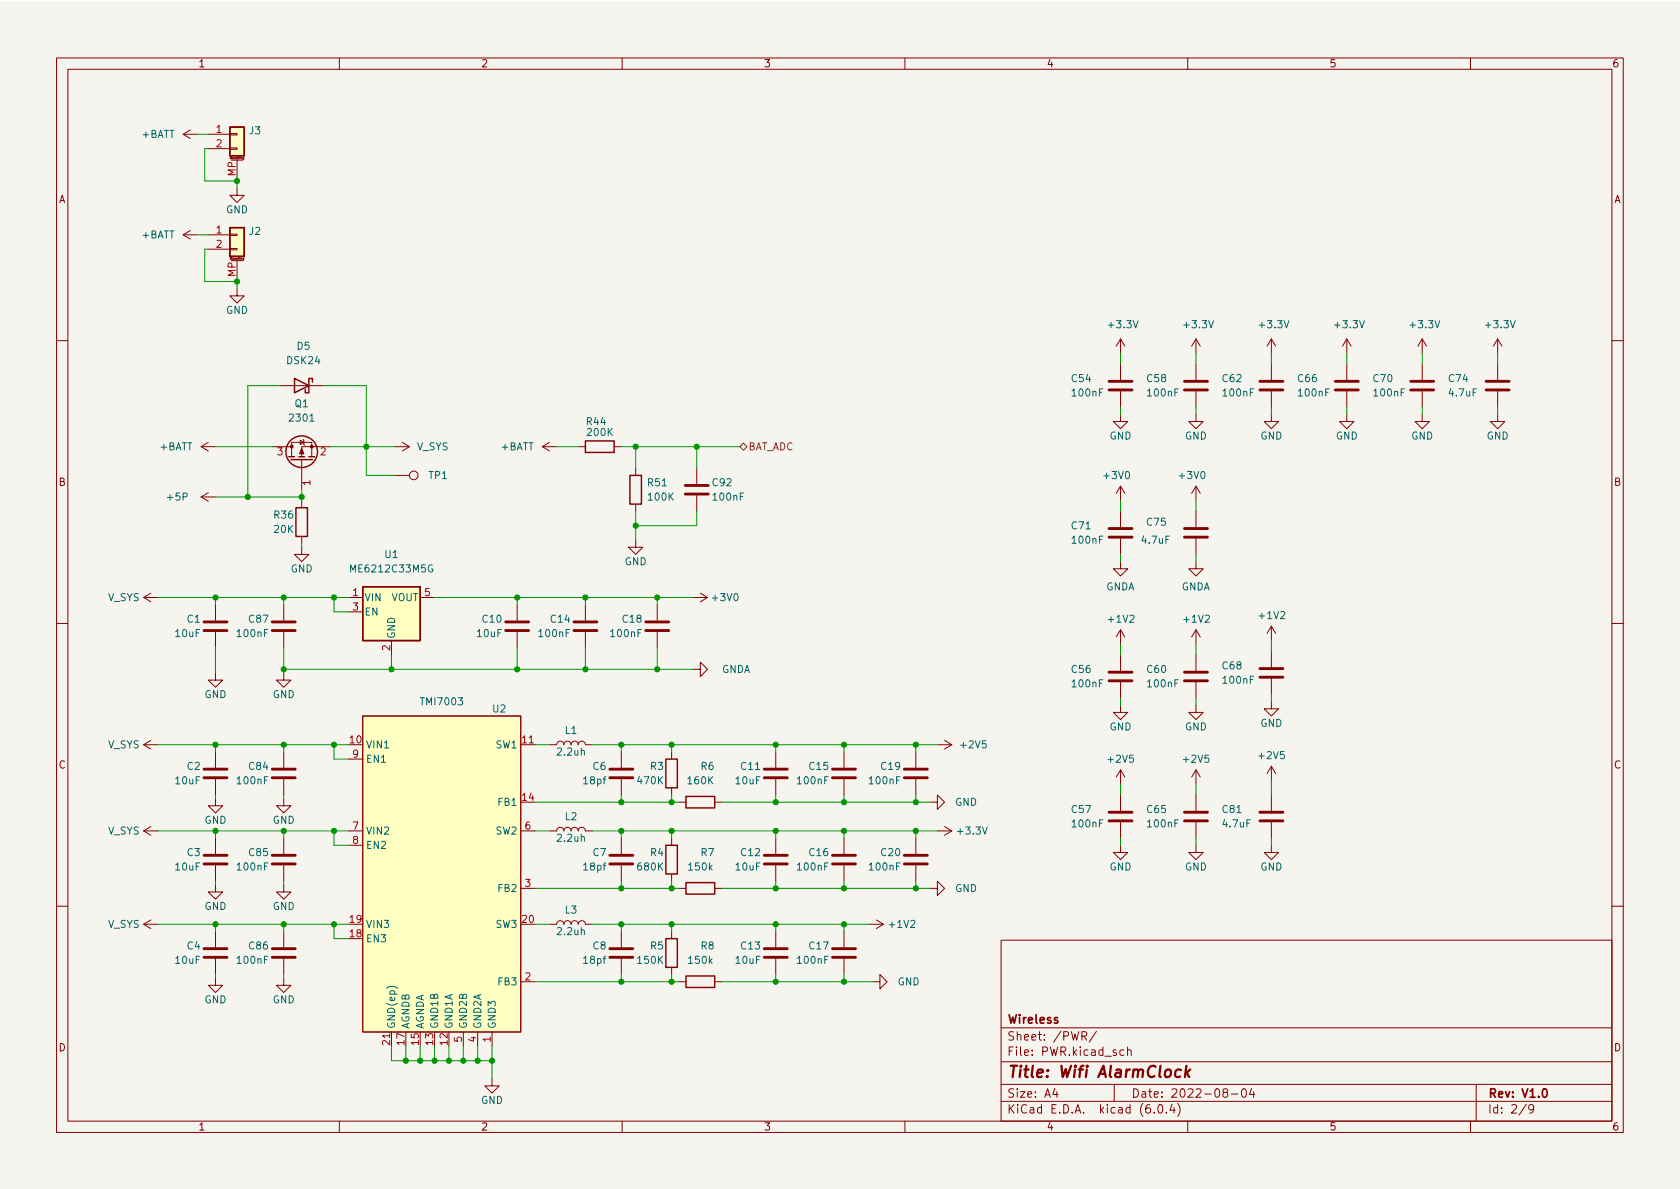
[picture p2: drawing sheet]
<svg xmlns="http://www.w3.org/2000/svg" width="297mm" height="210mm" viewBox="0 0 297 210" stroke-linecap="round" stroke-linejoin="round" font-family="sans-serif">
<path d="M0 .2h297v210.1h-297z" fill="#f5f4ef" stroke="#f5f4ef" stroke-width=".18"/>
<g fill="none" stroke="#840000" stroke-width=".18">
<path d="M10 10.2h277v190.1h-277zM12 12.2h273v186.1h-273zM60 10.2v2M110 10.2v2M160 10.2v2M210 10.2v2M260 10.2v2M32.4 23.7h2.5M32.4 23.7l1.3 .8M33.7 23l-1.3 .7M36.8 23.7h3.8M36.8 26.3h3.8"/>
<path d="M40.6 26.2h1.3v.2h-1.3zM40.6 23.6h1.3v.3h-1.3zM40.9 28.3h2M41.9 33.3v1.2h-1.3l1.3 1.3 1.3-1.3h-1.3M41.9 28.3v3.1M43.1 27.9v.3h-.2M43.1 27.9h-.2l.1 .2h.1M32.4 41.5h2.5M32.4 41.5l1.3 .8M33.7 40.8l-1.3 .7M36.8 41.5h3.8M36.8 44.1h3.8"/>
<path d="M40.6 43.9h1.3v.3h-1.3zM40.6 41.4h1.3v.3h-1.3zM40.9 46.1h2M41.9 51v1.3h-1.3l1.3 1.3 1.3-1.3h-1.3M41.9 46.1v3M43.1 45.6v.3l-.2 .1M43.1 45.7h-.2l.1 .2h.1M198.1 59.9v2.6M198.1 59.9l-.7 1.3M198.1 59.9l.8 1.3M211.5 59.9v2.6M211.5 59.9l-.8 1.3"/>
<path d="M211.5 59.9l.7 1.3M224.8 59.9v2.6M224.8 59.9l-.8 1.3M224.8 59.9l.8 1.3M238.1 59.9v2.6M238.1 59.9l-.7 1.3M238.1 59.9l.8 1.3M251.5 59.9v2.6M251.5 59.9l-.8 1.3M251.5 59.9l.7 1.3M264.8 59.9l-.8 1.3M264.8 59.9v2.6"/>
<path d="M264.8 59.9l.8 1.3M10 60.2h2M35.6 79h2.5M35.6 79l1.2 .8M36.8 78.2l-1.2 .8M48.3 79h3.3M49.5 68.2h7.6M53.1 77.8l.6 .4-.6 .4zM53.6 77.7l.1 .1v.8l.1 .1M58.4 79h-5.1v1.8M69.8 79h2.6M71.1 78.2l1.3 .8"/>
<path d="M72.4 79l-1.3 .8M95.9 79h2.5M95.9 79l1.3 .8M97.2 78.2l-1.3 .8M102.2 79h1.3M108.6 79h1.3M198.1 73.3v1.2h1.3l-1.3 1.3-1.3-1.3h1.3M198.1 64.4v2.8M198.1 69.2v2.8M211.5 73.3v1.2h1.2l-1.2 1.3-1.3-1.3h1.3M211.5 64.4v2.8M211.5 69.2v2.8"/>
<path d="M224.8 73.3v1.2h1.3l-1.3 1.3-1.3-1.3h1.3M224.8 64.4v2.8M224.8 69.2v2.8M238.1 73.3v1.2h1.3l-1.3 1.3-1.2-1.3h1.2M238.1 64.4v2.8M238.1 69.2v2.8M251.5 73.3v1.2h1.2l-1.2 1.3-1.3-1.3h1.3M251.5 64.4v2.8M251.5 69.2v2.8M264.8 73.3v1.2h1.3l-1.3 1.3-1.3-1.3h1.3M264.8 64.4v2.8M264.8 69.2v2.8"/>
<path d="M285 60.2h2M35.6 87.9l1.2 .7M35.6 87.9h2.5M36.8 87.1l-1.2 .8M51.6 80.8v-2.6h3.5v2.6M53.3 96.8v1.2h-1.2l1.2 1.3 1.3-1.3h-1.3M53.3 81.3v5.3M53.3 88.5v1.3M53.3 94.9v1.2M69.8 84.1h2.6M112.4 95.5v1.3h-1.3l1.3 1.2 1.3-1.2h-1.3M112.4 82.8v1.3"/>
<path d="M112.4 89.1v1.3M123.2 82.8v2.8M123.2 87.6v2.8M198.1 99.3v1.3h-1.3l1.3 1.2 1.3-1.2h-1.3M198.1 86v2.5M198.1 90.4v2.8M198.1 95.2v2.8M198.1 86l-.7 1.2M198.1 86l.8 1.2M211.5 99.3v1.3h-1.3l1.3 1.2 1.2-1.2h-1.2M211.5 86v2.5M211.5 90.4v2.8"/>
<path d="M211.5 95.2v2.8M211.5 86l-.8 1.2M211.5 86l.7 1.2M10 110.2h2M25.4 105.7h2.5M25.4 105.7l1.3 .7M26.7 104.9l-1.3 .8M38.1 119v1.3h-1.3l1.3 1.2 1.3-1.2h-1.3M38.1 106.9v2.8M38.1 111.8v2.7M50.2 119v1.3h-1.3l1.3 1.2 1.2-1.2h-1.2M50.2 106.9v2.8"/>
<path d="M50.2 111.8v2.7M61.6 105.7h2.5M61.6 108.2h2.5M69.2 113.3v2.5M74.3 105.7h2.5M91.4 106.9v2.8M91.4 111.8v2.7M103.5 106.9v2.8M103.5 111.8v2.7M116.2 106.9v2.8M116.2 111.8v2.7M122.6 118.4h1.2v1.2l1.3-1.2-1.3-1.3v1.3"/>
<path d="M122.6 105.7h2.5M123.8 104.9l1.3 .8M125.1 105.7l-1.3 .7M198.1 111.4v2.5M198.1 115.8v2.8M198.1 111.4l-.7 1.2M198.1 111.4l.8 1.2M211.5 111.4v2.5M211.5 115.8v2.8M211.5 111.4l-.8 1.2M211.5 111.4l.7 1.2M224.8 110.7v2.6"/>
<path d="M224.8 115.2v2.8M224.8 110.7l-.8 1.3M224.8 110.7l.8 1.3M285 110.2h2M25.4 131.7h2.5M25.4 131.7l1.3 .8M26.7 130.9l-1.3 .8M38.1 133v2.8M38.1 137.8v2.8M50.2 133v2.8M50.2 137.8v2.8M61.6 134.2h2.5"/>
<path d="M64.1 126.6h28v55.9h-28zM92.1 131.7h2.5M97.2 131.7h1.2a.64 .64 0 0 1 .7-.6 .64 .64 0 0 1 .6 .6 .64 .64 0 0 1 .6-.6 .64 .64 0 0 1 .7 .6 .64 .64 0 0 1 .6-.6 .64 .64 0 0 1 .6 .6 .64 .64 0 0 1 .7-.6 .64 .64 0 0 1 .6 .6h1.3M109.9 133v2.8M109.9 137.8v2.8M118.7 133v1.2M118.7 139.3v1.3M137.2 133v2.8M137.2 137.8v2.8M149.2 133v2.8M149.2 137.8v2.8M161.9 133v2.8"/>
<path d="M161.9 137.8v2.8M165.7 131.7h2.6M167 130.9l1.3 .8M168.3 131.7l-1.3 .8M198.1 124.7v1.3h1.3l-1.3 1.2-1.3-1.2h1.3M198.1 120.6v2.8M198.1 136.1v2.6M198.1 136.1l-.7 1.3M198.1 136.1l.8 1.3M211.5 124.7v1.3h1.2l-1.2 1.2-1.3-1.2h1.3M211.5 120.6v2.8M211.5 136.1v2.6"/>
<path d="M211.5 136.1l-.8 1.3M211.5 136.1l.7 1.3M224.8 124.1v1.2h1.3l-1.3 1.3-1.3-1.3h1.3M224.8 135.5l-.8 1.3M224.8 120v2.8M224.8 135.5v2.5M224.8 135.5l.8 1.3M25.4 146.9h2.5M25.4 146.9l1.3 .8M26.7 146.2l-1.3 .7M38.1 156.5v1.2h-1.3l1.3 1.3 1.3-1.3h-1.3M38.1 141.2v1.3h-1.3l1.3 1.3 1.3-1.3h-1.3"/>
<path d="M38.1 148.2v2.8M38.1 153v2.8M50.2 141.2v1.3h-1.3l1.3 1.3 1.2-1.3h-1.2M50.2 156.5v1.2h-1.3l1.3 1.3 1.2-1.3h-1.2M50.2 148.2v2.8M50.2 153v2.8M61.6 146.9h2.5M61.6 149.5h2.5M92.1 146.9h2.5M92.1 157.1h2.5M97.2 146.9h1.2a.64 .64 0 0 1 .7-.6 .64 .64 0 0 1 .6 .6 .64 .64 0 0 1 .6-.6 .64 .64 0 0 1 .7 .6 .64 .64 0 0 1 .6-.6 .64 .64 0 0 1 .6 .6 .64 .64 0 0 1 .7-.6 .64 .64 0 0 1 .6 .6h1.3M109.9 148.2v2.8"/>
<path d="M109.9 153v2.8M118.7 148.2v1.3M118.7 154.6v1.2M120 141.9h1.3M120 157.1h1.3M126.4 141.9h1.2M126.4 157.1h1.2M137.2 148.2v2.8M137.2 153v2.8M149.2 148.2v2.8M149.2 153v2.8M161.9 148.2v2.8"/>
<path d="M161.9 153v2.8M164.5 141.9h1.2v1.2l1.3-1.2-1.3-1.3v1.3M164.5 157.1h1.2v1.3l1.3-1.3-1.3-1.3v1.3M165.7 146.9h2.6M167 146.2l1.3 .7M168.3 146.9l-1.3 .8M198.1 149.5v1.2h1.3l-1.3 1.3-1.3-1.3h1.3M198.1 140.6v2.8M198.1 145.4v2.8M211.5 149.5v1.2h1.2l-1.2 1.3-1.3-1.3h1.3M211.5 140.6v2.8M211.5 145.4v2.8"/>
<path d="M224.8 149.5v1.2h1.3l-1.3 1.3-1.3-1.3h1.3M224.8 140.6v2.8M224.8 145.4v2.8M10 160.2h2M25.4 163.4h2.5M25.4 163.4l1.3 .8M26.7 162.7l-1.3 .7M38.1 173v1.2h-1.3l1.3 1.3 1.3-1.3h-1.3M38.1 164.7v2.8M38.1 169.5v2.8M50.2 173v1.2h-1.3l1.3 1.3 1.2-1.3h-1.2M50.2 164.7v2.8"/>
<path d="M50.2 169.5v2.8M92.1 173.6h2.5M97.2 163.4h1.2a.64 .64 0 0 1 .7-.6 .64 .64 0 0 1 .6 .6 .64 .64 0 0 1 .6-.6 .64 .64 0 0 1 .7 .6 .64 .64 0 0 1 .6-.6 .64 .64 0 0 1 .6 .6 .64 .64 0 0 1 .7-.6 .64 .64 0 0 1 .6 .6h1.3M109.9 164.7v2.8M109.9 169.5v2.8M118.7 164.7v1.3M118.7 171.1v1.2M120 173.6h1.3M126.4 173.6h1.2M137.2 164.7v2.8M137.2 169.5v2.8M149.2 164.7v2.8"/>
<path d="M149.2 169.5v2.8M153.7 163.4h2.5M154.3 173.6h1.3v1.3l1.2-1.3-1.2-1.3v1.3M154.9 162.7l1.3 .7M156.2 163.4l-1.3 .8M177 166.3h108v32h-108zM285 160.2h2M60 198.3v2M69.2 182.5v2.5M81.9 182.5v2.5M84.5 182.5v2.5M87 190.7v1.3h-1.3l1.3 1.3 1.3-1.3h-1.3"/>
<path d="M87 182.5v2.5M110 198.3v2M160 198.3v2M177 194.8h108M177 191.8h108M177 187.8h108M177 181.8h108M186.5 192.5l-.4 1h1M186.9 193v1M191.3 183.2l.7-.1 .1-.2v-.3l-.2-.2h-.6v1.5M191.6 183.2l.5 .7M193.9 182.4l-1.3 1.9"/>
<path d="M197 191.8v3M198.7 185.7l-.4-.1-.3 .3v.4l.1 .3h.6M199.4 185.8l.2-.2 .3 .1 .1 .9M199.4 185.1v1.5M204.1 196.7v.1M204.9 195.4l.2-.1a.81 .81 0 0 1 .6 .7 .81 .81 0 0 1-.3 .8h-.2a.81 .81 0 0 1-.6-.6 .81 .81 0 0 1 .3-.8zM206.2 196.7v.1M207.2 195.3l-.3 1h.9M207.6 195.8v1M208.2 195.1a1.72 1.72 0 0 1 0 2.3M210 198.3v2M216.5 193.2l-.3-.3 .1-.2 .2-.2 .4 .1 .2 .2-.1 .2-.6 .2-.2 .3 .1 .4 .2 .1h.4l.2-.3-.1-.4-.2-.1"/>
<path d="M217.7 193.5h1.2M219.7 192.6l.2-.1a.81 .81 0 0 1 .5 .7 .81 .81 0 0 1-.3 .8h-.1a.81 .81 0 0 1-.6-.6 .81 .81 0 0 1 .3-.8zM221.3 192.5l-.4 1h1M221.6 193v1M260 198.3v2M261 191.8v6.5M269.9 195.3l-1.3 1.9M271.2 196l-.3 .3h-.3l-.3-.3 .1-.6 .5-.1 .2 .2a.99 .99 0 0 1-.4 1.3h-.3"/>
<circle cx="73.2" cy="84.1" r=".76"/>
</g>
<path d="M272.9 192.6l.2-.1a.8 .8 0 0 1 .5 .8 .8 .8 0 0 1-.5 .7 1 1 0 0 1-.2-1.4z" fill="none" stroke="#840000" stroke-width=".3"/>
<path d="M208.8 189.2a.66 .66 0 0 0-1 .3v.6l.1 .3 .2 .1 .6-.1M209.8 188.5l-.3 2M209.8 189.7l.5 .8M210.4 189.1l-.8 .8" fill="none" stroke="#840000" stroke-width=".4"/>
<g fill="none" stroke="#840000" stroke-width=".51">
<path d="M196.1 69h4.1M196.1 67.4h4.1M209.4 69h4.1M209.4 67.4h4.1M222.8 69h4M222.8 67.4h4M236.1 69h4.1M236.1 67.4h4.1M249.4 69h4.1M249.4 67.4h4.1M262.8 69h4M262.8 67.4h4"/>
<path d="M121.2 87.4h4M121.2 85.8h4M196.1 95h4.1M196.1 93.5h4.1M209.4 95h4.1M209.4 93.5h4.1M36.1 111.5h4M36.1 110h4M48.1 111.5h4.1M48.1 110h4.1M89.4 111.5h4.1M89.4 110h4.1"/>
<path d="M101.5 111.5h4M101.5 110h4M114.2 111.5h4M114.2 110h4M196.1 118.9h4.1M209.4 118.9h4.1M222.8 119.8h4M222.8 118.2h4M36.1 137.5h4M36.1 136h4M48.1 137.5h4.1M48.1 136h4.1"/>
<path d="M107.8 137.5h4.1M107.8 136h4.1M135.1 137.5h4.1M135.1 136h4.1M147.2 137.5h4.1M147.2 136h4.1M159.9 137.5h4.1M159.9 136h4.1M196.1 120.4h4.1M209.4 120.4h4.1M36.1 152.8h4M36.1 151.3h4"/>
<path d="M48.1 152.8h4.1M48.1 151.3h4.1M107.8 152.8h4.1M107.8 151.3h4.1M135.1 152.8h4.1M135.1 151.3h4.1M147.2 152.8h4.1M147.2 151.3h4.1M159.9 152.8h4.1M159.9 151.3h4.1M196.1 145.2h4.1M196.1 143.6h4.1"/>
<path d="M209.4 145.2h4.1M209.4 143.6h4.1M222.8 145.2h4M222.8 143.6h4M36.1 169.3h4M36.1 167.8h4M48.1 169.3h4.1M48.1 167.8h4.1M107.8 169.3h4.1M107.8 167.8h4.1M135.1 169.3h4.1M135.1 167.8h4.1"/>
<path d="M147.2 169.3h4.1M147.2 167.8h4.1"/>
</g>
<g fill="none" stroke="#840000" stroke-width=".25">
<path d="M40.6 22.5h2.6v5.1h-2.6zM40.6 40.3h2.6v5h-2.6zM52.1 66.9l2.5 1.3-2.5 1.3zM55.2 67.6v-.7h-.6v2.6h-.6v-.7M103.5 78h5.1v2h-5.1zM51.1 80.8h1M51.4 81.3h3.8M52.3 89.8h2.1v5.1h-2.1zM52.8 80.8h1M54.6 80.8h1M111.4 84.1h2v5h-2zM64.1 103.8h10.2v9.5h-10.2z"/>
<path d="M117.7 134.2h2.1v5.1h-2.1zM117.7 149.5h2.1v5.1h-2.1zM121.3 140.8h5.1v2.1h-5.1zM121.3 156.1h5.1v2h-5.1zM117.7 166h2.1v5.1h-2.1zM121.3 172.6h5.1v2h-5.1z"/>
<circle cx="53.3" cy="79.9" r="2.79"/>
</g>
<g fill="#ffffc2" stroke="#ffffc2" stroke-width=".18">
<path d="M64.1 103.8h10.2v9.5h-10.2z"/>
<path d="M64.1 126.6h28v55.9h-28z"/>
<path d="M40.6 40.3h2.6v5h-2.6z"/>
<path d="M40.6 22.5h2.6v5.1h-2.6z"/>
</g>
<path d="M68.3 174.8a1.46 1.46 0 0 1 2 0" fill="none" stroke="#006464" stroke-width=".18"/>
<g fill="#840000" stroke="#840000" stroke-width=".18">
<path d="M53.3 79.2l.4 1.1h-.7z"/>
<circle cx="55.1" cy="79" r=".25"/>
<circle cx="51.6" cy="79" r=".25"/>
</g>
<path d="M130.8 79l.6-.6 .7 .6-.7 .6z" fill="none" stroke="#725600" stroke-width=".18"/>
<g fill="none" stroke="#009600" stroke-width=".18">
<path d="M34.9 23.7h1.9M36.8 26.3h-.6v5.7h5.7M41.9 31.4v1.9M34.9 41.5h1.9M36.8 44.1h-.6v5.7h5.7M41.9 49.1v1.9M38.1 79h10.2M49.5 68.2h-5.7v19.7M57.1 68.2h7.7v15.9h5M58.4 79h11.4M98.4 79h3.8M109.9 79h20.9"/>
<path d="M112.4 79v3.8M123.2 79v3.8M198.1 62.5v1.9M198.1 72v1.3M211.5 62.5v1.9M211.5 72v1.3M224.8 62.5v1.9M224.8 72v1.3M238.1 62.5v1.9M238.1 72v1.3M251.5 62.5v1.9M251.5 72v1.3"/>
<path d="M264.8 62.5v1.9M264.8 72v1.3M38.1 87.9h15.2M53.3 86.6v1.9M53.3 96.1v.7M112.4 90.4v5.1M123.2 90.4v2.6h-10.8M198.1 88.5v1.9M198.1 98v1.3M211.5 88.5v1.9M211.5 98v1.3M27.9 105.7h33.7"/>
<path d="M38.1 105.7v1.2M38.1 114.5v4.5M50.2 118.4h72.4M50.2 105.7v1.2M50.2 114.5v4.5M59.1 105.7v2.5h2.5M69.2 115.8v2.6M76.8 105.7h45.8M91.4 105.7v1.2M91.4 114.5v3.9M103.5 105.7v1.2M103.5 114.5v3.9"/>
<path d="M116.2 105.7v1.2M116.2 114.5v3.9M198.1 113.9v1.9M211.5 113.9v1.9M224.8 113.3v1.9M27.9 131.7h33.7M38.1 131.7v1.3M50.2 131.7v1.3M59.1 131.7v2.5h2.5M94.6 131.7h2.6M104.8 131.7h60.9M109.9 131.7v1.3"/>
<path d="M118.7 131.7v1.3M137.2 131.7v1.3M149.2 131.7v1.3M161.9 131.7v1.3M198.1 123.4v1.3M198.1 138.7v1.9M211.5 123.4v1.3M211.5 138.7v1.9M224.8 122.8v1.3M224.8 138v2.6M27.9 146.9h33.7M38.1 140.6v.6"/>
<path d="M38.1 146.9v1.3M38.1 155.8v.7M50.2 140.6v.6M50.2 146.9v1.3M50.2 155.8v.7M59.1 146.9v2.6h2.5M94.6 141.9h25.4M94.6 146.9h2.6M94.6 157.1h25.4M104.8 146.9h60.9M109.9 140.6v1.3M109.9 146.9v1.3"/>
<path d="M109.9 155.8v1.3M118.7 140.6v1.3M118.7 146.9v1.3M118.7 155.8v1.3M127.6 141.9h36.9M127.6 157.1h36.9M137.2 140.6v1.3M137.2 146.9v1.3M137.2 155.8v1.3M149.2 140.6v1.3M149.2 146.9v1.3M149.2 155.8v1.3"/>
<path d="M161.9 140.6v1.3M161.9 146.9v1.3M161.9 155.8v1.3M198.1 148.2v1.3M211.5 148.2v1.3M224.8 148.2v1.3M27.9 163.4h33.7M38.1 163.4v1.3M38.1 172.3v.7M50.2 163.4v1.3M50.2 172.3v.7M59.1 163.4v2.6h2.5"/>
<path d="M94.6 163.4h2.6M94.6 173.6h25.4M104.8 163.4h48.9M109.9 163.4v1.3M109.9 172.3v1.3M118.7 163.4v1.3M118.7 172.3v1.3M127.6 173.6h26.7M137.2 163.4v1.3M137.2 172.3v1.3M149.2 163.4v1.3M149.2 172.3v1.3"/>
<path d="M69.2 185v2.6h17.8M71.8 185v2.6M74.3 185v2.6M76.8 185v2.6M79.4 185v2.6M81.9 185v2.6M84.5 185v2.6M87 185v5.7"/>
</g>
<g fill="#009600" stroke="#009600" stroke-width=".18">
<circle cx="149.2" cy="131.7" r=".46"/>
<circle cx="161.9" cy="131.7" r=".46"/>
<circle cx="137.2" cy="141.9" r=".46"/>
<circle cx="137.2" cy="146.9" r=".46"/>
<circle cx="149.2" cy="141.9" r=".46"/>
<circle cx="161.9" cy="141.9" r=".46"/>
<circle cx="161.9" cy="146.9" r=".46"/>
<circle cx="149.2" cy="146.9" r=".46"/>
<circle cx="137.2" cy="131.7" r=".46"/>
<circle cx="112.4" cy="93" r=".46"/>
<circle cx="116.2" cy="105.7" r=".46"/>
<circle cx="112.4" cy="79" r=".46"/>
<circle cx="103.5" cy="118.4" r=".46"/>
<circle cx="123.2" cy="79" r=".46"/>
<circle cx="91.4" cy="118.4" r=".46"/>
<circle cx="91.4" cy="105.7" r=".46"/>
<circle cx="103.5" cy="105.7" r=".46"/>
<circle cx="116.2" cy="118.4" r=".46"/>
<circle cx="118.7" cy="131.7" r=".46"/>
<circle cx="118.7" cy="141.9" r=".46"/>
<circle cx="118.7" cy="146.9" r=".46"/>
<circle cx="109.9" cy="131.7" r=".46"/>
<circle cx="109.9" cy="141.9" r=".46"/>
<circle cx="59.1" cy="105.7" r=".46"/>
<circle cx="38.1" cy="146.9" r=".46"/>
<circle cx="38.1" cy="131.7" r=".46"/>
<circle cx="69.2" cy="118.4" r=".46"/>
<circle cx="50.2" cy="118.4" r=".46"/>
<circle cx="50.2" cy="105.7" r=".46"/>
<circle cx="38.1" cy="105.7" r=".46"/>
<circle cx="59.1" cy="131.7" r=".46"/>
<circle cx="50.2" cy="131.7" r=".46"/>
<circle cx="50.2" cy="146.9" r=".46"/>
<circle cx="109.9" cy="163.4" r=".46"/>
<circle cx="109.9" cy="173.6" r=".46"/>
<circle cx="84.5" cy="187.6" r=".46"/>
<circle cx="87" cy="187.6" r=".46"/>
<circle cx="59.1" cy="146.9" r=".46"/>
<circle cx="76.8" cy="187.6" r=".46"/>
<circle cx="79.4" cy="187.6" r=".46"/>
<circle cx="81.9" cy="187.6" r=".46"/>
<circle cx="109.9" cy="157.1" r=".46"/>
<circle cx="109.9" cy="146.9" r=".46"/>
<circle cx="74.3" cy="187.6" r=".46"/>
<circle cx="118.7" cy="163.4" r=".46"/>
<circle cx="118.7" cy="173.6" r=".46"/>
<circle cx="118.7" cy="157.1" r=".46"/>
<circle cx="137.2" cy="163.4" r=".46"/>
<circle cx="137.2" cy="173.6" r=".46"/>
<circle cx="149.2" cy="157.1" r=".46"/>
<circle cx="149.2" cy="163.4" r=".46"/>
<circle cx="137.2" cy="157.1" r=".46"/>
<circle cx="149.2" cy="173.6" r=".46"/>
<circle cx="161.9" cy="157.1" r=".46"/>
<circle cx="64.8" cy="79" r=".46"/>
<circle cx="41.9" cy="32" r=".46"/>
<circle cx="41.9" cy="49.8" r=".46"/>
<circle cx="53.3" cy="87.9" r=".46"/>
<circle cx="43.8" cy="87.9" r=".46"/>
<circle cx="71.8" cy="187.6" r=".46"/>
<circle cx="50.2" cy="163.4" r=".46"/>
<circle cx="59.1" cy="163.4" r=".46"/>
<circle cx="38.1" cy="163.4" r=".46"/>
</g>
<text font-size="2.8" fill="#840000" x="178" y="190.6">Title: Wifi AlarmClock</text>
<g font-size="2.1" fill="#840000">
<text x="178" y="184">Sheet: /PWR/</text>
<text x="178" y="181">Wireless</text>
<text x="178" y="186.7">File: PWR.kicad_sch</text>
<text x="178" y="196.9">KiCad E.D.A. kicad (6.0.4)</text>
<text x="178" y="194.1">Size: A4</text>
<text x="200" y="194.1">Date: 2022-08-04</text>
<text x="263" y="194.1">Rev: V1.0</text>
<text x="263" y="196.9">Id: 2/9</text>
</g>
<g font-size="1.8" fill="#840000">
<text x="35" y="11.9">1</text>
<text x="85" y="11.9">2</text>
<text x="135" y="11.9">3</text>
<text x="185" y="11.9">4</text>
<text x="235" y="11.9">5</text>
<text x="285" y="11.9">6</text>
<text x="10.3" y="35.9">A</text>
<text x="285.3" y="35.9">A</text>
<text x="10.3" y="85.9">B</text>
<text x="285.3" y="85.9">B</text>
<text x="10.3" y="135.9">C</text>
<text x="285.3" y="135.9">C</text>
<text x="10.3" y="185.9">D</text>
<text x="285.3" y="185.9">D</text>
<text x="35" y="199.9">1</text>
<text x="85" y="199.9">2</text>
<text x="135" y="199.9">3</text>
<text x="185" y="199.9">4</text>
<text x="235" y="199.9">5</text>
<text x="285" y="199.9">6</text>
</g>
<g font-size="1.8" fill="#a90000">
<text x="38.2" y="23.5">1</text>
<text x="38.2" y="26">2</text>
<text x="41.7" y="31.2" transform="rotate(-90 41.7 31.2)">MP</text>
<text x="38.2" y="41.3">1</text>
<text x="38.2" y="43.8">2</text>
<text x="41.7" y="48.9" transform="rotate(-90 41.7 48.9)">MP</text>
<text x="49" y="80.5">3</text>
<text x="56.7" y="80.5">2</text>
<text x="54.9" y="85.8" transform="rotate(-90 54.9 85.8)">1</text>
<text x="62.4" y="105.4">1</text>
<text x="62.4" y="107.9">3</text>
<text x="75.1" y="105.4">5</text>
<text x="69" y="115" transform="rotate(-90 69 115)">2</text>
<text x="61.9" y="131.4">10</text>
<text x="92.4" y="131.4">11</text>
<text x="62.4" y="134">9</text>
<text x="92.4" y="141.6">14</text>
<text x="62.4" y="146.7">7</text>
<text x="62.4" y="149.2">8</text>
<text x="92.9" y="146.7">6</text>
<text x="92.9" y="156.8">3</text>
<text x="61.9" y="165.7">18</text>
<text x="61.9" y="163.2">19</text>
<text x="92.4" y="163.2">20</text>
<text x="92.9" y="173.3">2</text>
<text x="69" y="184.7" transform="rotate(-90 69 184.7)">21</text>
<text x="71.5" y="184.7" transform="rotate(-90 71.5 184.7)">17</text>
<text x="74" y="184.7" transform="rotate(-90 74 184.7)">15</text>
<text x="76.6" y="184.7" transform="rotate(-90 76.6 184.7)">13</text>
<text x="79.1" y="184.7" transform="rotate(-90 79.1 184.7)">12</text>
<text x="81.7" y="184.3" transform="rotate(-90 81.7 184.3)">5</text>
<text x="84.2" y="184.3" transform="rotate(-90 84.2 184.3)">4</text>
<text x="86.7" y="184.3" transform="rotate(-90 86.7 184.3)">1</text>
</g>
<g font-size="1.8" fill="#006464">
<text x="44.1" y="23.7">J3</text>
<text x="25.1" y="24.4">+BATT</text>
<text x="39.9" y="37.7">GND</text>
<text x="44.1" y="41.5">J2</text>
<text x="25.1" y="42.2">+BATT</text>
<text x="39.9" y="55.5">GND</text>
<text x="196.2" y="58">+3.3V</text>
<text x="209.5" y="58">+3.3V</text>
<text x="222.8" y="58">+3.3V</text>
<text x="236.2" y="58">+3.3V</text>
<text x="249.5" y="58">+3.3V</text>
<text x="262.8" y="58">+3.3V</text>
<text x="50.8" y="64.4">DSK24</text>
<text x="52.5" y="61.8">D5</text>
<text x="189.5" y="67.6">C54</text>
<text x="189.7" y="70.1">100nF</text>
<text x="202.9" y="67.6">C58</text>
<text x="203" y="70.1">100nF</text>
<text x="216.2" y="67.6">C62</text>
<text x="216.4" y="70.1">100nF</text>
<text x="229.5" y="67.6">C66</text>
<text x="229.7" y="70.1">100nF</text>
<text x="242.9" y="67.6">C70</text>
<text x="243" y="70.1">100nF</text>
<text x="256.2" y="67.6">C74</text>
<text x="256.3" y="70.1">4.7uF</text>
<text x="51.4" y="74.5">2301</text>
<text x="52.2" y="72">Q1</text>
<text x="103.8" y="75.2">R44</text>
<text x="103.9" y="77.1">200K</text>
<text x="196.2" y="77.7">GND</text>
<text x="209.5" y="77.7">GND</text>
<text x="222.8" y="77.7">GND</text>
<text x="236.2" y="77.7">GND</text>
<text x="249.5" y="77.7">GND</text>
<text x="262.8" y="77.7">GND</text>
<text x="28.2" y="79.6">+BATT</text>
<text x="73.7" y="79.6">V_SYS</text>
<text x="88.6" y="79.6">+BATT</text>
<text x="29.7" y="88.5">+5P</text>
<text x="75.8" y="84.7">TP1</text>
<text x="114.6" y="86">R51</text>
<text x="114.7" y="88.5">100K</text>
<text x="126" y="86">C92</text>
<text x="126.2" y="88.5">100nF</text>
<text x="195.3" y="84.7">+3V0</text>
<text x="208.7" y="84.7">+3V0</text>
<text x="48.5" y="91.7">R36</text>
<text x="48.5" y="94.2">20K</text>
<text x="189.5" y="93.6">C71</text>
<text x="202.8" y="93">C75</text>
<text x="51.4" y="101.2">GND</text>
<text x="62.4" y="101.2">ME6212C33M5G</text>
<text x="68.1" y="98.7">U1</text>
<text x="110.4" y="99.9">GND</text>
<text x="189.7" y="96.1">100nF</text>
<text x="202" y="96.1">4.7uF</text>
<text x="19.1" y="106.3">V_SYS</text>
<text x="64.4" y="106.3">VIN</text>
<text x="69.1" y="106.3">VOUT</text>
<text x="126.1" y="106.3">+3V0</text>
<text x="195.5" y="104.4">GNDA</text>
<text x="208.8" y="104.4">GNDA</text>
<text x="31.1" y="112.6">10uF</text>
<text x="33.1" y="110.1">C1</text>
<text x="42.1" y="112.6">100nF</text>
<text x="44.1" y="110.1">C87</text>
<text x="64.4" y="108.8">EN</text>
<text x="69.8" y="113" transform="rotate(-90 69.8 113)">GND</text>
<text x="84.4" y="112.6">10uF</text>
<text x="85.4" y="110.1">C10</text>
<text x="95.4" y="112.6">100nF</text>
<text x="97.4" y="110.1">C14</text>
<text x="108.1" y="112.6">100nF</text>
<text x="110.1" y="110.1">C18</text>
<text x="196.1" y="110.1">+1V2</text>
<text x="209.4" y="110.1">+1V2</text>
<text x="222.8" y="109.5">+1V2</text>
<text x="127.6" y="119">GNDA</text>
<text x="189.5" y="119">C56</text>
<text x="202.9" y="119">C60</text>
<text x="216.2" y="118.4">C68</text>
<text x="36.1" y="123.4">GND</text>
<text x="48.2" y="123.4">GND</text>
<text x="74.6" y="124.7">TMI7003</text>
<text x="87.1" y="126">U2</text>
<text x="189.7" y="121.5">100nF</text>
<text x="203" y="121.5">100nF</text>
<text x="216.4" y="120.9">100nF</text>
<text x="99.9" y="129.8">L1</text>
<text x="196.2" y="129.2">GND</text>
<text x="209.5" y="129.2">GND</text>
<text x="222.8" y="128.5">GND</text>
<text x="19.1" y="132.3">V_SYS</text>
<text x="33.1" y="136.1">C2</text>
<text x="44.1" y="136.1">C84</text>
<text x="64.6" y="132.3">VIN1</text>
<text x="64.6" y="134.9">EN1</text>
<text x="87.7" y="132.3">SW1</text>
<text x="98.7" y="133.6">2.2uh</text>
<text x="104.9" y="136.1">C6</text>
<text x="115" y="136.1">R3</text>
<text x="124" y="136.1">R6</text>
<text x="131.1" y="136.1">C11</text>
<text x="143.1" y="136.1">C15</text>
<text x="155.8" y="136.1">C19</text>
<text x="170" y="132.3">+2V5</text>
<text x="196" y="134.9">+2V5</text>
<text x="209.4" y="134.9">+2V5</text>
<text x="222.7" y="134.2">+2V5</text>
<text x="31.1" y="138.7">10uF</text>
<text x="42.1" y="138.7">100nF</text>
<text x="88.2" y="142.5">FB1</text>
<text x="103.3" y="138.7">18pf</text>
<text x="112.8" y="138.7">470K</text>
<text x="121.7" y="138.7">160K</text>
<text x="130.1" y="138.7">10uF</text>
<text x="141.1" y="138.7">100nF</text>
<text x="153.8" y="138.7">100nF</text>
<text x="168.8" y="142.5">GND</text>
<text x="189.5" y="143.8">C57</text>
<text x="202.9" y="143.8">C65</text>
<text x="216.2" y="143.8">C81</text>
<text x="19.1" y="147.6">V_SYS</text>
<text x="36.1" y="145.7">GND</text>
<text x="48.2" y="145.7">GND</text>
<text x="64.6" y="147.6">VIN2</text>
<text x="87.7" y="147.6">SW2</text>
<text x="98.7" y="148.8">2.2uh</text>
<text x="99.9" y="145">L2</text>
<text x="169.5" y="147.6">+3.3V</text>
<text x="189.7" y="146.3">100nF</text>
<text x="203" y="146.3">100nF</text>
<text x="216.3" y="146.3">4.7uF</text>
<text x="31.1" y="153.9">10uF</text>
<text x="33.1" y="151.4">C3</text>
<text x="42.1" y="153.9">100nF</text>
<text x="44.1" y="151.4">C85</text>
<text x="64.6" y="150.1">EN2</text>
<text x="103.3" y="153.9">18pf</text>
<text x="104.9" y="151.4">C7</text>
<text x="112.8" y="153.9">680K</text>
<text x="115" y="151.4">R4</text>
<text x="121.9" y="153.9">150k</text>
<text x="124" y="151.4">R7</text>
<text x="130.1" y="153.9">10uF</text>
<text x="131.1" y="151.4">C12</text>
<text x="141.1" y="153.9">100nF</text>
<text x="143.1" y="151.4">C16</text>
<text x="153.8" y="153.9">100nF</text>
<text x="155.8" y="151.4">C20</text>
<text x="196.2" y="153.9">GND</text>
<text x="209.5" y="153.9">GND</text>
<text x="222.8" y="153.9">GND</text>
<text x="36.1" y="160.9">GND</text>
<text x="48.2" y="160.9">GND</text>
<text x="88.2" y="157.7">FB2</text>
<text x="99.9" y="161.5">L3</text>
<text x="168.8" y="157.7">GND</text>
<text x="19.1" y="164.1">V_SYS</text>
<text x="33.1" y="167.9">C4</text>
<text x="44.1" y="167.9">C86</text>
<text x="64.6" y="166.6">EN3</text>
<text x="64.6" y="164.1">VIN3</text>
<text x="87.7" y="164.1">SW3</text>
<text x="98.7" y="165.3">2.2uh</text>
<text x="104.9" y="167.9">C8</text>
<text x="115" y="167.9">R5</text>
<text x="124" y="167.9">R8</text>
<text x="131.1" y="167.9">C13</text>
<text x="143.1" y="167.9">C17</text>
<text x="157.4" y="164.1">+1V2</text>
<text x="31.1" y="170.4">10uF</text>
<text x="42.1" y="170.4">100nF</text>
<text x="103.3" y="170.4">18pf</text>
<text x="112.8" y="170.4">150K</text>
<text x="121.9" y="170.4">150k</text>
<text x="130.1" y="170.4">10uF</text>
<text x="141.1" y="170.4">100nF</text>
<text x="36.1" y="177.4">GND</text>
<text x="48.2" y="177.4">GND</text>
<text x="88.2" y="174.2">FB3</text>
<text x="158.7" y="174.2">GND</text>
<text x="69.8" y="182" transform="rotate(-90 69.8 182)">GND(ep)</text>
<text x="72.4" y="182" transform="rotate(-90 72.4 182)">AGNDB</text>
<text x="74.9" y="182" transform="rotate(-90 74.9 182)">AGNDA</text>
<text x="77.5" y="182" transform="rotate(-90 77.5 182)">GND1B</text>
<text x="80" y="182" transform="rotate(-90 80 182)">GND1A</text>
<text x="82.5" y="182" transform="rotate(-90 82.5 182)">GND2B</text>
<text x="85.1" y="182" transform="rotate(-90 85.1 182)">GND2A</text>
<text x="87.6" y="182" transform="rotate(-90 87.6 182)">GND3</text>
<text x="85" y="195.2">GND</text>
</g>
<text font-size="1.8" fill="#725600" x="132.3" y="79.6">BAT_ADC</text>
<g font-size=".5" fill="#840000">
<text x="40.7" y="28.1">Mounting</text>
<text x="40.7" y="45.9">Mounting</text>
</g>
</svg>
